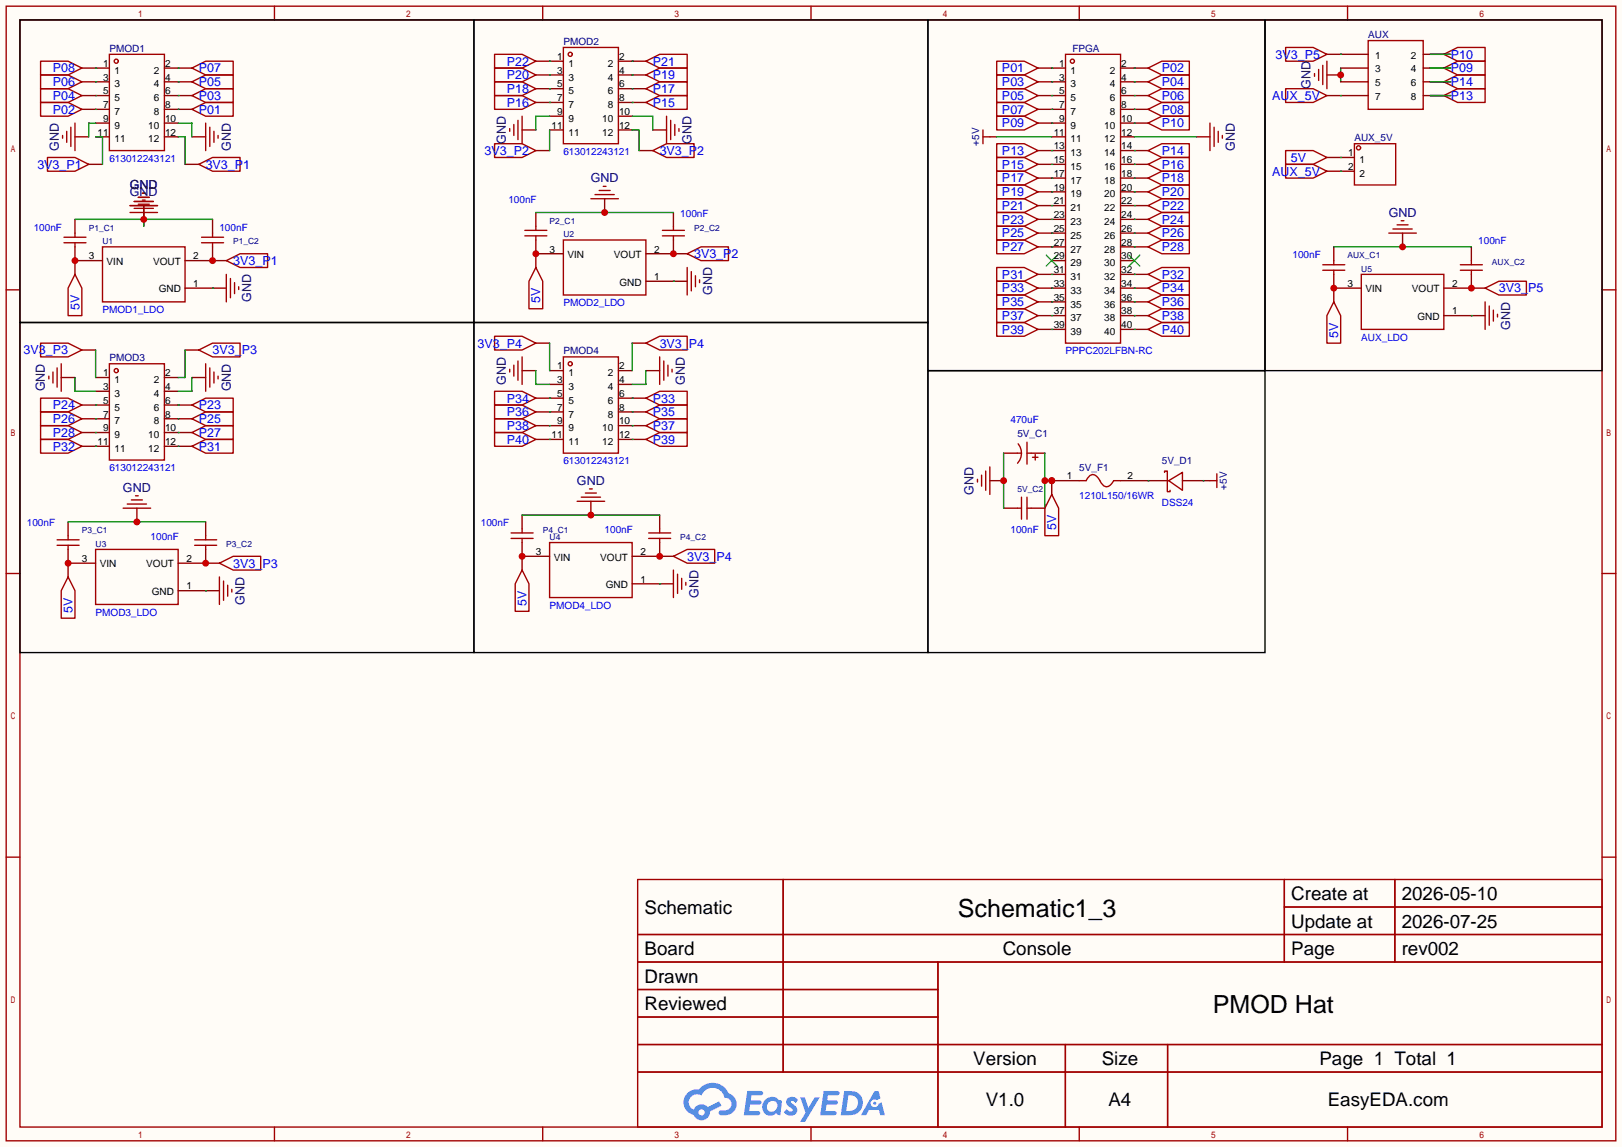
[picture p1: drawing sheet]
<svg xmlns="http://www.w3.org/2000/svg" width="299mm" height="212mm" viewBox="0 0 299 212" stroke-linecap="round" stroke-linejoin="round" font-family="sans-serif">
<path d="M0 0h299.5v211.8h-299.5z" fill="#fffcf7"/>
<g fill="none" stroke="#a10000" stroke-width=".25">
<path d="M1.1 1.1h297.2v209.6h-297.2zM3.7 3.7h292.1v204.5h-292.1zM50.7 1.1v2.6M100.2 1.1v2.6M149.7 1.1v2.6M199.3 1.1v2.6M248.8 1.1v2.6M1.1 53.5h2.6M295.8 53.5h2.5M1.1 105.9h2.6M295.8 105.9h2.5M1.1 158.3h2.6"/>
<path d="M295.8 158.3h2.5M117.7 162.4h178.1v45.8h-178.1zM117.7 172.6h178.1M117.7 177.7h178.1M144.6 162.4v35.6M173.2 177.7v30.5M237.1 162.4v15.3M237.1 167.5h58.7M257.5 162.4v15.3M117.7 182.8h55.5M117.7 192.9h178.1M117.7 187.8h55.5"/>
<path d="M117.7 198h178.1M196.7 192.9v15.3M215.6 192.9v15.3M50.7 208.2v2.5M100.2 208.2v2.5M149.7 208.2v2.5M199.3 208.2v2.5M248.8 208.2v2.5"/>
</g>
<g fill="#5487ff">
<path d="M145.5 202.8a1.3 1.3 0 0 1 1.8 .3l-.4 .6a.54 .54 0 0 0-.9-.2l.1 .2a1.58 1.58 0 0 1 1.1 1.6 1.43 1.43 0 0 1-2.5 .1l.5-.6a.64 .64 0 0 0 .5 .5 .64 .64 0 0 0 .7-.3l-.2-.2a1.6 1.6 0 0 1-1-1.6z"/>
<path d="M147.7 202.7h.9l.7 1.9 1.1-1.9h.9l-2.7 4.5h-.9l1-1.7z"/>
<path d="M138 201.5h1.6a1.31 1.31 0 0 1 1.2 .2 .4 .4 0 0 1-.3 .6h-1.8l-.1 .9h1.6a.4 .4 0 0 1 .4 .4 .4 .4 0 0 1-.4 .4h-1.7l-.2 1.2h.8a1.23 1.23 0 0 1 1.2 .2 .39 .39 0 0 1-.3 .6h-2.7z"/>
<path d="M152.1 201.5h1.6a1.32 1.32 0 0 1 1.3 .2 .39 .39 0 0 1-.4 .6h-1.7l-.2 .9h1.7a.4 .4 0 0 1 .3 .4 .4 .4 0 0 1-.4 .4h-1.7l-.2 1.2h.8a1.23 1.23 0 0 1 1.2 .2 .39 .39 0 0 1-.3 .6h-2.7z"/>
<path d="M161.5 201.5h.7l.4 1.3-.7 .4a.75 .75 0 0 0-1.1 .3 .75 .75 0 0 0 .5 1 .75 .75 0 0 0 .9-.6l.6-.3 .6 2.4h-.9l-.2-1h-1.9l-.5 1h-.9z"/>
<path d="M155.9 201.5l-.7 4.5h1.5a2.27 2.27 0 0 0 2.6-2.3 2.27 2.27 0 0 0-2.7-2.2zM156.6 202.3a1.5 1.5 0 0 1 1.8 1.5 1.5 1.5 0 0 1-1.9 1.4h-.3z"/>
<path d="M141.3 203.1a1.62 1.62 0 0 0-.4 2.1 1.62 1.62 0 0 0 2 .7l.4-.3 .3 .3 .5 .1 .3-2.5-.2-.3h-.4a1.58 1.58 0 0 0-2.5-.1zM141.9 203.6a.99 .99 0 0 1 1.6 .3 .99 .99 0 0 1-.9 1.4 .94 .94 0 0 1-1-.5 .94 .94 0 0 1 .3-1.2z"/>
<path d="M126.9 201.9a2.37 2.37 0 0 0 1.2 4 1.54 1.54 0 0 0 1.7 1 1.54 1.54 0 0 0 1.3-1.6l2.1-1.1-.5-.8-2 1.1a1.57 1.57 0 0 0-2.6 .4 1.5 1.5 0 0 1-.8-2.1 1.5 1.5 0 0 1 2.2-.5 2.23 2.23 0 0 1 2.3-1.4 2.23 2.23 0 0 1 2 1.8 1.16 1.16 0 0 1 1.2 1.1 1.16 1.16 0 0 1-1 1.3h-.7a.47 .47 0 0 0-.6 .3 .47 .47 0 0 0 .4 .6 2.23 2.23 0 0 0 2.3-.7 2.23 2.23 0 0 0 .4-2.3 2.16 2.16 0 0 0-1.3-1.1 3.2 3.2 0 0 0-5.4-.7l-1.2 .1zM129 205.4a.58 .58 0 0 1 1.1 0 .58 .58 0 0 1-1.1 0z"/>
<circle cx="161.5" cy="203.8" r=".28"/>
</g>
<g fill="none" stroke="#a10000" stroke-width=".25">
<path d="M20.2 10h10.2v17.8h-10.2zM104 8.8h10.2v17.7h-10.2zM184 11.3h5.1l2.5 1.3-2.5 1.2h-5.1zM184 13.8h5.1l2.5 1.3-2.5 1.3h-5.1zM184 16.4h5.1l2.5 1.3-2.5 1.2h-5.1zM184 18.9h5.1l2.5 1.3-2.5 1.3h-5.1zM196.7 10h10.2v53.4h-10.2zM212 12.6l2.5-1.3h5.1v2.5h-5.1zM212 15.1l2.5-1.3h5.1v2.6h-5.1zM212 17.7l2.5-1.3h5.1v2.5h-5.1zM181.5 24v2.5M181.5 25.3h1.3"/>
<path d="M184 21.5h5.1l2.5 1.2-2.5 1.3h-5.1zM184 26.5h5.1l2.5 1.3-2.5 1.3h-5.1zM184 29.1h5.1l2.5 1.3-2.5 1.2h-5.1zM184 31.6h5.1l2.5 1.3-2.5 1.3h-5.1zM184 34.2h5.1l2.5 1.2-2.5 1.3h-5.1zM184 36.7h5.1l2.5 1.3-2.5 1.2h-5.1zM184 39.2h5.1l2.5 1.3-2.5 1.3h-5.1zM212 20.2l2.5-1.3h5.1v2.6h-5.1zM212 22.7l2.5-1.2h5.1v2.5h-5.1zM212 27.8l2.5-1.3h5.1v2.6h-5.1zM212 30.4l2.5-1.3h5.1v2.5h-5.1zM212 32.9l2.5-1.3h5.1v2.6h-5.1z"/>
<path d="M212 35.4l2.5-1.2h5.1v2.5h-5.1zM212 38l2.5-1.3h5.1v2.5h-5.1zM223.4 22.7v5.1M224.2 23.5v3.6M224.9 24.3v2M225.7 25v.5M11.8 43.8h4.1M11.8 44.8h4.1M13.8 43.1v.7M13.8 44.8v.8M18.9 45.6h15.3v10.2h-15.3zM37.2 43.8h4.1"/>
<path d="M37.2 44.8h4.1M39.2 43.1v.7M39.2 44.8v.8M96.9 43.6h4.1M96.9 42.5h4.1M98.9 41.8v.7M98.9 43.6v.7M104 44.3h15.3v10.2h-15.3zM122.3 43.6h4.1M122.3 42.5h4.1M124.3 41.8v.7M124.3 43.6v.7"/>
<path d="M184 41.8h5.1l2.5 1.3-2.5 1.2h-5.1zM184 44.3h5.1l2.5 1.3-2.5 1.3h-5.1zM184 49.4h5.1l2.5 1.3-2.5 1.2h-5.1zM184 51.9h5.1l2.5 1.3-2.5 1.3h-5.1zM184 54.5h5.1l2.5 1.3-2.5 1.2h-5.1zM184 57h5.1l2.5 1.3-2.5 1.3h-5.1zM184 59.6h5.1l2.5 1.2-2.5 1.3h-5.1zM212 40.5l2.5-1.3h5.1v2.6h-5.1zM212 43.1l2.5-1.3h5.1v2.5h-5.1zM212 45.6l2.5-1.3h5.1v2.6h-5.1zM212 50.7l2.5-1.3h5.1v2.5h-5.1zM212 53.2l2.5-1.3h5.1v2.6h-5.1z"/>
<path d="M212 55.8l2.5-1.3h5.1v2.5h-5.1zM212 58.3l2.5-1.3h5.1v2.6h-5.1zM20.2 67.2h10.2v17.8h-10.2zM104 65.9h10.2v17.8h-10.2zM212 60.8l2.5-1.2h5.1v2.5h-5.1zM10.5 99.7h4.1M12.6 98.9v.8M35.9 99.7h4.1M38 98.9v.8M94.4 99.4h4M94.4 98.4h4M96.4 97.7v.7"/>
<path d="M96.4 99.4v.8M119.8 99.4h4M119.8 98.4h4M121.8 97.7v.7M121.8 99.4v.8M187.8 83.7h.8M187.8 93.9h.8M188 82a2.74 2.74 0 0 1-.1 3.6M188.6 91.8v4.1M189.6 81.7v4M189.6 91.8v4.1M189.6 83.7h.8"/>
<path d="M189.6 93.9h.8M190.6 84.5h1M191.1 83.9v1.1M199.3 88.8h1.2l.5-.8a1.26 1.26 0 0 1 2.1 .8l.4 .7a1.26 1.26 0 0 0 2.1-.7h1.3M215 87.2v-.2h.5v3.8h.5v-.2M215.8 88.8l2.5-1.6v3.4zM223.4 88.8h1.3M224.7 87.5v2.5M10.5 100.7h4.1M12.6 100.7v.8M17.7 101.5h15.2v10.1h-15.2zM35.9 100.7h4.1"/>
<path d="M38 100.7v.8M101.5 100.2h15.2v10.2h-15.2z"/>
<circle cx="21.5" cy="11.3" r=".38"/>
<circle cx="105.3" cy="10" r=".38"/>
<circle cx="198" cy="11.3" r=".38"/>
<circle cx="21.5" cy="68.5" r=".38"/>
<circle cx="105.3" cy="67.2" r=".38"/>
</g>
<g fill="none" stroke="#870000" stroke-width=".25">
<path d="M17.7 12.6h2.5M17.7 15.1h2.5M17.7 17.7h2.5M30.4 12.6h2.5M30.4 15.1h2.5M30.4 17.7h2.5M101.5 11.3h2.5M101.5 13.8h2.5M101.5 16.4h2.5M101.5 18.9h2.5M114.2 11.3h2.5M114.2 13.8h2.5"/>
<path d="M114.2 16.4h2.5M114.2 18.9h2.5M191.6 12.6h5.1M191.6 15.1h5.1M191.6 17.7h5.1M206.9 12.6h5.1M206.9 15.1h5.1M206.9 17.7h5.1M17.7 20.2h2.5M17.7 22.7h2.5M17.7 25.3h2.5M30.4 20.2h2.5"/>
<path d="M30.4 22.7h2.5M30.4 25.3h2.5M98.9 39.2v2.6M101.5 24h2.5M101.5 21.5h2.5M114.2 24h2.5M114.2 21.5h2.5M124.3 39.2v2.6M182.8 25.3h1.2M191.6 20.2h5.1M191.6 22.7h5.1M191.6 27.8h5.1"/>
<path d="M191.6 30.4h5.1M191.6 32.9h5.1M191.6 35.4h5.1M191.6 38h5.1M194.2 25.3h2.5M206.9 20.2h5.1M206.9 22.7h5.1M206.9 25.3h2.5M206.9 27.8h5.1M206.9 30.4h5.1M206.9 32.9h5.1M206.9 35.4h5.1"/>
<path d="M206.9 38h5.1M220.9 25.3h2.5M13.8 45.6v2.5h5.1M13.8 40.5v2.6M34.2 53.2h5M39.2 45.6v2.5h-5M39.2 40.5v2.6M98.9 44.3v2.6h5.1M119.3 51.9h5M124.3 44.3v2.6h-5M191.6 58.3h5.1M191.6 55.8h5.1"/>
<path d="M191.6 53.2h5.1M191.6 50.7h5.1M191.6 45.6h5.1M191.6 43.1h5.1M191.6 40.5h5.1M194.2 48.1h2.5M206.9 58.3h5.1M206.9 55.8h5.1M206.9 53.2h5.1M206.9 50.7h5.1M206.9 48.1h2.5M206.9 45.6h5.1"/>
<path d="M206.9 43.1h5.1M206.9 40.5h5.1M17.7 69.7h2.5M17.7 72.3h2.5M17.7 79.9h2.5M17.7 74.8h2.5M17.7 77.3h2.5M30.4 69.7h2.5M30.4 72.3h2.5M30.4 79.9h2.5M30.4 74.8h2.5M30.4 77.3h2.5"/>
<path d="M101.5 68.5h2.5M101.5 71h2.5M101.5 78.6h2.5M101.5 73.5h2.5M101.5 76.1h2.5M114.2 68.5h2.5M114.2 71h2.5M114.2 78.6h2.5M114.2 73.5h2.5M114.2 76.1h2.5M191.6 60.8h5.1M206.9 60.8h5.1"/>
<path d="M12.6 96.4v2.5M17.7 82.4h2.5M30.4 82.4h2.5M38 96.4v2.5M96.4 95.1v2.6M101.5 81.2h2.5M114.2 81.2h2.5M121.8 95.1v2.6M185.3 83.7h2.5M185.3 93.9h2.5M190.4 83.7h2.5M190.4 93.9h2.5"/>
<path d="M194.2 88.8h5.1M206.9 88.8h8.9M218.3 88.8h5.1M12.6 101.5v2.5h5.1M32.9 109.1h5.1M38 101.5v2.5h-5.1M96.4 100.2v2.5h5.1M116.7 107.8h5.1M121.8 100.2v2.5h-5.1"/>
</g>
<path d="M193.2 47.1l2 2M195.2 47.1l-2 2M208.4 47.1l2 2M210.4 47.1l-2 2" fill="none" stroke="#3c3" stroke-width=".25"/>
<g fill="none" stroke="#008700" stroke-width=".25">
<path d="M194.2 12.6h.1M194.2 15.1h.1M194.2 17.7h.1M209.4 12.6h.1M209.4 15.1h.1M209.4 17.7h.1M184 25.3h10.2M194.2 20.2h.1M194.2 22.7h.1M194.2 27.8h.1M194.2 30.4h.1M194.2 32.9h.1"/>
<path d="M194.2 35.4h.1M194.2 38h.1M209.4 20.2h.1M209.4 22.7h.1M209.4 27.8h.1M209.4 30.4h.1M209.4 32.9h.1M209.4 35.4h.1M209.4 38h.1M209.4 25.3h11.5M194.2 40.5h.1M194.2 43.1h.1"/>
<path d="M194.2 45.6h.1M194.2 50.7h.1M194.2 53.2h.1M194.2 55.8h.1M194.2 58.3h.1M209.4 40.5h.1M209.4 43.1h.1M209.4 45.6h.1M209.4 50.7h.1M209.4 53.2h.1M209.4 55.8h.1M209.4 58.3h.1"/>
<path d="M194.2 60.8h.1M209.4 60.8h.1M192.9 83.7v10.2M192.9 88.8h1.3M212 88.8h.1M222.1 88.8h.1"/>
</g>
<g fill="#c00">
<circle cx="192.9" cy="88.8" r=".63"/>
<circle cx="194.2" cy="88.8" r=".63"/>
</g>
<path d="M185.3 83.7v10.2" fill="none" stroke="#008700" stroke-width=".25"/>
<path d="M182.8 88.8h2.5" fill="none" stroke="#870000" stroke-width=".25"/>
<circle cx="185.3" cy="88.8" r=".63" fill="#c00"/>
<path d="M180.5 88.5v.5M181.2 87.8v2M182 87v3.6M182.8 86.2v5.1" fill="none" stroke="#a10000" stroke-width=".25"/>
<path d="M194.2 88.8v2.5" fill="none" stroke="#870000" stroke-width=".25"/>
<circle cx="194.2" cy="88.8" r=".63" fill="#c00"/>
<path d="M13.8 50.7l1.3 2.5v5.1h-2.5v-5.1zM194.2 91.3l1.3 2.6v5h-2.6v-5z" fill="none" stroke="#a10000" stroke-width=".25"/>
<path d="M13.8 48.1v2.6" fill="none" stroke="#870000" stroke-width=".25"/>
<path d="M13.8 48.1h.1" fill="none" stroke="#008700" stroke-width=".25"/>
<circle cx="13.8" cy="48.1" r=".63" fill="#c00"/>
<path d="M13.8 40.5h25.4M26.5 40.5v1.3M39.2 48.1h.1M39.2 53.2h.1" fill="none" stroke="#008700" stroke-width=".25"/>
<path d="M26.5 38v3.8M39.2 53.2h2.6" fill="none" stroke="#870000" stroke-width=".25"/>
<path d="M24 38h5.1M24 39.2h5.1M24.8 37.2h3.5M24.8 38.5h3.5M25.5 36.4h2.1M25.5 37.7h2.1M26.3 35.7h.5M26.3 37h.5M41.8 50.7v5.1M42.5 51.4v3.6M43.3 52.2v2M44.1 53v.5" fill="none" stroke="#a10000" stroke-width=".25"/>
<circle cx="26.5" cy="40.5" r=".63" fill="#c00"/>
<path d="M39.2 48.1h2.6" fill="none" stroke="#870000" stroke-width=".25"/>
<circle cx="39.2" cy="48.1" r=".63" fill="#c00"/>
<path d="M41.8 48.1l2.5-1.2h5.1v2.5h-5.1z" fill="none" stroke="#a10000" stroke-width=".25"/>
<path d="M3.7 3.7h83.8v55.9h-83.8z" fill="none" stroke="#000" stroke-width=".25"/>
<path d="M98.9 39.2h25.4M98.9 46.9h.1M124.3 46.9h.1" fill="none" stroke="#008700" stroke-width=".25"/>
<path d="M111.6 36.7v2.5" fill="none" stroke="#870000" stroke-width=".25"/>
<circle cx="111.6" cy="39.2" r=".63" fill="#c00"/>
<path d="M109.1 36.7h5.1M109.9 35.9h3.5M110.6 35.2h2M111.4 34.4h.5M126.9 49.4v5.1M127.6 50.2v3.5M128.4 50.9v2.1M129.2 51.7v.5" fill="none" stroke="#a10000" stroke-width=".25"/>
<path d="M124.3 51.9h2.6M124.3 46.9h2.6" fill="none" stroke="#870000" stroke-width=".25"/>
<path d="M124.3 51.9h.1" fill="none" stroke="#008700" stroke-width=".25"/>
<circle cx="124.3" cy="46.9" r=".63" fill="#c00"/>
<path d="M126.9 46.9l2.5-1.3h5.1v2.5h-5.1z" fill="none" stroke="#a10000" stroke-width=".25"/>
<path d="M87.5 3.7h83.8v55.9h-83.8z" fill="none" stroke="#000" stroke-width=".25"/>
<path d="M98.9 46.9v2.5" fill="none" stroke="#870000" stroke-width=".25"/>
<circle cx="98.9" cy="46.9" r=".63" fill="#c00"/>
<path d="M98.9 49.4l1.3 2.5v5.1h-2.5v-5.1z" fill="none" stroke="#a10000" stroke-width=".25"/>
<path d="M12.6 104h.1M38 104h.1" fill="none" stroke="#008700" stroke-width=".25"/>
<path d="M12.6 104v2.6" fill="none" stroke="#870000" stroke-width=".25"/>
<circle cx="12.6" cy="104" r=".63" fill="#c00"/>
<path d="M12.6 106.6l1.2 2.5v5.1h-2.5v-5.1z" fill="none" stroke="#a10000" stroke-width=".25"/>
<path d="M38 104h2.5" fill="none" stroke="#870000" stroke-width=".25"/>
<circle cx="38" cy="104" r=".63" fill="#c00"/>
<path d="M40.5 104l2.6-1.3h5v2.6h-5z" fill="none" stroke="#a10000" stroke-width=".25"/>
<path d="M12.6 96.4h25.4" fill="none" stroke="#008700" stroke-width=".25"/>
<path d="M25.3 93.9v2.5" fill="none" stroke="#870000" stroke-width=".25"/>
<circle cx="25.3" cy="96.4" r=".63" fill="#c00"/>
<path d="M22.7 93.9h5.1M23.5 93.1h3.6M24.3 92.3h2M25 91.6h.5M40.5 106.6v5M41.3 107.3v3.6M42 108.1v2M42.8 108.8v.5" fill="none" stroke="#a10000" stroke-width=".25"/>
<path d="M109.1 92.6v2.5M38 109.1h2.5" fill="none" stroke="#870000" stroke-width=".25"/>
<path d="M96.4 95.1h25.4M38 109.1h.1M96.4 102.7h.1M121.8 102.7h.1" fill="none" stroke="#008700" stroke-width=".25"/>
<path d="M3.7 59.6h83.8v60.9h-83.8z" fill="none" stroke="#000" stroke-width=".25"/>
<circle cx="109.1" cy="95.1" r=".63" fill="#c00"/>
<path d="M106.6 92.6h5M107.3 91.8h3.6M108.1 91.1h2M108.8 90.3h.5" fill="none" stroke="#a10000" stroke-width=".25"/>
<path d="M121.8 102.7h2.5" fill="none" stroke="#870000" stroke-width=".25"/>
<circle cx="121.8" cy="102.7" r=".63" fill="#c00"/>
<path d="M124.3 102.7l2.6-1.2h5.1v2.5h-5.1zM124.3 105.3v5.1M125.1 106v3.6M125.9 106.8v2M126.6 107.6v.5" fill="none" stroke="#a10000" stroke-width=".25"/>
<path d="M96.4 102.7v2.6M121.8 107.8h2.5" fill="none" stroke="#870000" stroke-width=".25"/>
<path d="M121.8 107.8h.1" fill="none" stroke="#008700" stroke-width=".25"/>
<circle cx="96.4" cy="102.7" r=".63" fill="#c00"/>
<path d="M244.2 49.9h4.1M244.2 48.9h4.1M246.3 48.1v.8M246.3 49.9v.8M251.3 50.7h15.3v10.1h-15.3zM269.6 49.9h4.1M269.6 48.9h4.1M271.7 48.1v.8M271.7 49.9v.8M96.4 105.3l1.3 2.5v5.1h-2.6v-5.1z" fill="none" stroke="#a10000" stroke-width=".25"/>
<path d="M171.3 3.7h62.3v64.8h-62.3zM87.5 59.6h83.8v60.9h-83.8zM171.3 68.5h62.3v52h-62.3z" fill="none" stroke="#000" stroke-width=".25"/>
<path d="M246.3 50.7v2.5h5M246.3 45.6v2.5M259 43.1v2.5M266.6 58.3h5.1M271.7 50.7v2.5h-5.1M271.7 45.6v2.5" fill="none" stroke="#870000" stroke-width=".25"/>
<path d="M246.3 53.2h.1M246.3 45.6h25.4M271.7 53.2h.1" fill="none" stroke="#008700" stroke-width=".25"/>
<circle cx="259" cy="45.6" r=".63" fill="#c00"/>
<path d="M256.4 43.1h5.1M257.2 42.3h3.5M257.9 41.5h2.1M258.7 40.8h.5" fill="none" stroke="#a10000" stroke-width=".25"/>
<path d="M271.7 53.2h2.5" fill="none" stroke="#870000" stroke-width=".25"/>
<circle cx="271.7" cy="53.2" r=".63" fill="#c00"/>
<path d="M274.2 53.2l2.5-1.3h5.1v2.6h-5.1zM274.2 55.8v5M275 56.5v3.6M275.7 57.3v2M276.5 58v.5" fill="none" stroke="#a10000" stroke-width=".25"/>
<path d="M246.3 53.2v2.6M271.7 58.3h2.5" fill="none" stroke="#870000" stroke-width=".25"/>
<path d="M271.7 58.3h.1" fill="none" stroke="#008700" stroke-width=".25"/>
<circle cx="246.3" cy="53.2" r=".63" fill="#c00"/>
<path d="M237.4 8.8h5l2.6 1.2-2.6 1.3h-5zM242.7 13.6v.5M243.5 12.8v2.1M244.2 12.1v3.5M245 11.3v5.1M266.6 10l2.5-1.2h5.1v2.5h-5.1zM266.6 12.6l2.5-1.3h5.1v2.5h-5.1zM266.6 15.1l2.5-1.3h5.1v2.6h-5.1zM266.6 17.7l2.5-1.3h5.1v2.5h-5.1zM246.3 55.8l1.2 2.5v5.1h-2.5v-5.1z" fill="none" stroke="#a10000" stroke-width=".25"/>
<path d="M245 10h2.5M245 13.8h2.5M264 10h2.6M264 12.6h2.6M264 15.1h2.6M264 17.7h2.6" fill="none" stroke="#870000" stroke-width=".25"/>
<path d="M233.6 3.7h62.2v64.8h-62.2z" fill="none" stroke="#000" stroke-width=".25"/>
<path d="M247.5 12.6v2.5" fill="none" stroke="#008700" stroke-width=".25"/>
<circle cx="247.5" cy="13.8" r=".63" fill="#c00"/>
<g fill="none" stroke="#a10000" stroke-width=".25">
<path d="M7.5 11.3h5.1l2.5 1.3-2.5 1.2h-5.1zM7.5 13.8h5.1l2.5 1.3-2.5 1.3h-5.1zM7.5 18.9h5.1l2.5 1.3-2.5 1.3h-5.1zM7.5 16.4h5.1l2.5 1.3-2.5 1.2h-5.1zM35.4 12.6l2.6-1.3h5.1v2.5h-5.1zM35.4 15.1l2.6-1.3h5.1v2.6h-5.1zM35.4 17.7l2.6-1.3h5.1v2.5h-5.1zM91.3 10h5.1l2.5 1.3-2.5 1.3h-5.1zM91.3 12.6h5.1l2.5 1.2-2.5 1.3h-5.1zM91.3 15.1h5.1l2.5 1.3-2.5 1.3h-5.1zM91.3 17.7h5.1l2.5 1.2-2.5 1.3h-5.1zM119.3 11.3l2.5-1.3h5.1v2.6h-5.1z"/>
<path d="M119.3 13.8l2.5-1.2h5.1v2.5h-5.1zM119.3 16.4l2.5-1.3h5.1v2.6h-5.1zM119.3 18.9l2.5-1.2h5.1v2.5h-5.1zM237.4 16.4h5l2.6 1.3-2.6 1.2h-5zM252.6 7.5h10.2v12.7h-10.2zM8.8 29.1h5l2.6 1.3-2.6 1.2h-5zM11.6 25v.5M12.3 24.3v2M13.1 23.5v3.6M13.8 22.7v5.1M35.4 20.2l2.6-1.3h5.1v2.6h-5.1zM36.7 30.4l2.5-1.3h5.1v2.5h-5.1z"/>
<path d="M38 22.7v5.1M38.7 23.5v3.6M39.5 24.3v2M40.3 25v.5M91.3 26.5h5.1l2.5 1.3-2.5 1.3h-5.1zM94.1 23.7v.6M94.9 23v2M95.6 22.2v3.6M96.4 21.5v5M120.5 27.8l2.6-1.3h5v2.6h-5zM123.1 21.5v5M123.8 22.2v3.6"/>
<path d="M124.6 23v2M125.3 23.7v.6M237.4 27.8h5l2.6 1.3-2.6 1.3h-5zM237.4 30.4h5l2.6 1.2-2.6 1.3h-5zM250.1 26.5h7.6v7.7h-7.6zM7.5 73.5h5.1l2.5 1.3-2.5 1.3h-5.1zM7.5 76.1h5.1l2.5 1.2-2.5 1.3h-5.1zM7.5 78.6h5.1l2.5 1.3-2.5 1.3h-5.1zM7.5 63.4h5.1l2.5 1.2-2.5 1.3h-5.1zM9 69.5v.5M9.8 68.7v2M10.5 67.9v3.6"/>
<path d="M11.3 67.2v5.1M35.4 79.9l2.6-1.3h5.1v2.6h-5.1zM35.4 77.3l2.6-1.2h5.1v2.5h-5.1zM35.4 74.8l2.6-1.3h5.1v2.6h-5.1zM36.7 64.6l2.5-1.2h5.1v2.5h-5.1zM38 67.2v5.1M38.7 67.9v3.6M39.5 68.7v2M40.3 69.5v.5M91.3 72.3h5.1l2.5 1.2-2.5 1.3h-5.1zM91.3 74.8h5.1l2.5 1.3-2.5 1.2h-5.1zM91.3 77.3h5.1l2.5 1.3-2.5 1.3h-5.1z"/>
<path d="M91.3 79.9h5.1l2.5 1.3-2.5 1.2h-5.1zM91.3 62.1h5.1l2.5 1.3-2.5 1.2h-5.1zM94.1 68.2v.5M94.9 67.4v2.1M95.6 66.7v3.5M96.4 65.9v5.1M119.3 73.5l2.5-1.2h5.1v2.5h-5.1zM119.3 76.1l2.5-1.3h5.1v2.5h-5.1zM119.3 78.6l2.5-1.3h5.1v2.6h-5.1zM119.3 63.4l2.5-1.3h5.1v2.5h-5.1zM121.8 65.9v5.1M122.6 66.7v3.5"/>
<path d="M123.3 67.4v2.1M124.1 68.2v.5M7.5 81.2h5.1l2.5 1.2-2.5 1.3h-5.1zM35.4 82.4l2.6-1.2h5.1v2.5h-5.1zM119.3 81.2l2.5-1.3h5.1v2.5h-5.1z"/>
<circle cx="250.8" cy="27.3" r=".38"/>
</g>
<g fill="none" stroke="#870000" stroke-width=".25">
<path d="M15.1 12.6h2.6M15.1 15.1h2.6M15.1 17.7h2.6M32.9 12.6h2.5M32.9 15.1h2.5M32.9 17.7h2.5M98.9 11.3h2.6M98.9 13.8h2.6M98.9 16.4h2.6M98.9 18.9h2.6M116.7 11.3h2.6M116.7 13.8h2.6"/>
<path d="M116.7 16.4h2.6M116.7 18.9h2.6M245 17.7h7.6M247.5 10h5.1M247.5 12.6h5.1M247.5 15.1h5.1M262.8 10h5M262.8 12.6h5M262.8 15.1h5M262.8 17.7h5M13.8 25.3h2.6M15.1 20.2h2.6"/>
<path d="M16.4 30.4h2.5M32.9 20.2h2.5M34.2 30.4h2.5M35.4 25.3h2.6M96.4 24h2.5M98.9 27.8h2.6M118 27.8h2.5M120.5 24h2.6M245 29.1h5.1M245 31.6h5.1M11.3 69.7h2.5M15.1 79.9h2.6"/>
<path d="M15.1 77.3h2.6M15.1 74.8h2.6M15.1 64.6h2.6M32.9 79.9h2.5M32.9 77.3h2.5M32.9 74.8h2.5M34.2 64.6h2.5M35.4 69.7h2.6M96.4 68.5h2.5M98.9 73.5h2.6M98.9 76.1h2.6M98.9 78.6h2.6"/>
<path d="M98.9 63.4h2.6M116.7 73.5h2.6M116.7 76.1h2.6M116.7 78.6h2.6M116.7 63.4h2.6M119.3 68.5h2.5M15.1 82.4h2.6M32.9 82.4h2.5M98.9 81.2h2.6M116.7 81.2h2.6"/>
</g>
<g fill="none" stroke="#008700" stroke-width=".25">
<path d="M17.7 12.6h.1M17.7 15.1h.1M17.7 17.7h.1M32.9 17.7h.1M32.9 15.1h.1M32.9 12.6h.1M101.5 11.3h.1M101.5 13.8h.1M101.5 16.4h.1M101.5 18.9h.1M116.7 18.9h.1M116.7 16.4h.1"/>
<path d="M116.7 13.8h.1M116.7 11.3h.1M247.5 10h.1M247.5 17.7h.1M264 10h3.8M264 12.6h3.8M264 15.1h3.8M264 17.7h3.8M17.7 20.2h.1M17.7 25.3h1.2v5.1M17.7 22.7h-1.3v2.6M32.9 20.2h.1"/>
<path d="M32.9 25.3h1.3v5.1M32.9 22.7h2.5v2.6M101.5 24v3.8M101.5 21.5h-2.6v2.5M116.7 24h1.3v3.8M116.7 21.5h3.8v2.5M247.5 29.1h.1M247.5 31.6h.1M13.8 69.7v2.6h3.9M17.7 74.8h.1M17.7 77.3h.1M17.7 79.9h.1"/>
<path d="M17.7 64.6v5.1M32.9 79.9h.1M32.9 77.3h.1M32.9 74.8h.1M34.2 64.6v5.1h-1.3M35.4 69.7v2.6h-2.5M98.9 68.5v2.5h2.6M101.5 73.5h.1M101.5 76.1h.1M101.5 78.6h.1M101.5 63.4v5.1M116.7 78.6h.1"/>
<path d="M116.7 76.1h.1M116.7 73.5h.1M116.7 63.4v5.1M119.3 68.5v2.5h-2.6M17.7 82.4h.1M32.9 82.4h.1M101.5 81.2h.1M116.7 81.2h.1"/>
</g>
<g font-size="4.6">
<text x="176.9" y="169.4">Schematic1_3</text>
<text x="223.9" y="187.1">PMOD Hat</text>
</g>
<g font-size="3.5">
<text x="238.4" y="166.2">Create at</text>
<text x="258.8" y="166.2">2026-05-10</text>
<text x="119" y="168.8">Schematic</text>
<text x="238.4" y="171.3">Update at</text>
<text x="258.8" y="171.3">2026-07-25</text>
<text x="119" y="176.4">Board</text>
<text x="185.1" y="176.4">Console</text>
<text x="238.4" y="176.4">Page</text>
<text x="258.8" y="176.4">rev002</text>
<text x="119" y="181.5">Drawn</text>
<text x="119" y="186.6">Reviewed</text>
<text x="179.7" y="196.7">Version</text>
<text x="203.4" y="196.7">Size</text>
<text x="243.6" y="196.7">Page 1 Total 1</text>
<text x="182" y="204.3">V1.0</text>
<text x="204.7" y="204.3">A4</text>
<text x="245.1" y="204.3">EasyEDA.com</text>
</g>
<g font-size="2.3" fill="#00f">
<text x="235.5" y="10.8">3V3_P5</text>
<text x="267.8" y="10.8">P10</text>
<text x="9.7" y="13.4">P08</text>
<text x="9.7" y="15.9">P06</text>
<text x="36.7" y="13.4">P07</text>
<text x="36.7" y="15.9">P05</text>
<text x="93.6" y="12.1">P22</text>
<text x="93.6" y="14.7">P20</text>
<text x="93.6" y="17.2">P18</text>
<text x="120.5" y="12.1">P21</text>
<text x="120.5" y="14.7">P19</text>
<text x="120.5" y="17.2">P17</text>
<text x="185" y="13.4">P01</text>
<text x="185" y="15.9">P03</text>
<text x="214.5" y="13.4">P02</text>
<text x="214.5" y="15.9">P04</text>
<text x="267.8" y="13.4">P09</text>
<text x="267.8" y="15.9">P14</text>
<text x="9.7" y="21">P02</text>
<text x="9.7" y="18.5">P04</text>
<text x="36.7" y="18.5">P03</text>
<text x="36.7" y="21">P01</text>
<text x="93.6" y="19.7">P16</text>
<text x="120.5" y="19.7">P15</text>
<text x="185" y="18.5">P05</text>
<text x="185" y="21">P07</text>
<text x="185" y="23.5">P09</text>
<text x="214.5" y="18.5">P06</text>
<text x="214.5" y="21">P08</text>
<text x="214.5" y="23.5">P10</text>
<text x="234.9" y="18.5">AUX_5V</text>
<text x="267.8" y="18.5">P13</text>
<text x="89.4" y="28.6">3V3_P2</text>
<text x="121.8" y="28.6">3V3_P2</text>
<text x="185" y="28.6">P13</text>
<text x="214.5" y="28.6">P14</text>
<text x="238.3" y="29.9">5V</text>
<text x="6.9" y="31.2">3V3_P1</text>
<text x="38" y="31.2">3V3_P1</text>
<text x="185" y="31.2">P15</text>
<text x="185" y="33.7">P17</text>
<text x="214.5" y="31.2">P16</text>
<text x="214.5" y="33.7">P18</text>
<text x="234.9" y="32.4">AUX_5V</text>
<text x="185" y="36.2">P19</text>
<text x="185" y="38.8">P21</text>
<text x="185" y="41.3">P23</text>
<text x="214.5" y="36.2">P20</text>
<text x="214.5" y="38.8">P22</text>
<text x="214.5" y="41.3">P24</text>
<text x="128.1" y="47.7">3V3_P2</text>
<text x="185" y="43.9">P25</text>
<text x="185" y="46.4">P27</text>
<text x="214.5" y="43.9">P26</text>
<text x="214.5" y="46.4">P28</text>
<text x="43.1" y="48.9">3V3_P1</text>
<text x="185" y="51.5">P31</text>
<text x="214.5" y="51.5">P32</text>
<text x="14.7" y="57.3" transform="rotate(-90 14.7 57.3)">5V</text>
<text x="99.7" y="56" transform="rotate(-90 99.7 56)">5V</text>
<text x="185" y="54">P33</text>
<text x="185" y="56.6">P35</text>
<text x="185" y="59.1">P37</text>
<text x="214.5" y="54">P34</text>
<text x="214.5" y="56.6">P36</text>
<text x="214.5" y="59.1">P38</text>
<text x="276.7" y="54">3V3_P5</text>
<text x="4.4" y="65.5">3V3_P3</text>
<text x="39.2" y="65.5">3V3_P3</text>
<text x="88.2" y="64.2">3V3_P4</text>
<text x="121.8" y="64.2">3V3_P4</text>
<text x="185" y="61.6">P39</text>
<text x="214.5" y="61.6">P40</text>
<text x="247.1" y="62.4" transform="rotate(-90 247.1 62.4)">5V</text>
<text x="9.7" y="75.6">P24</text>
<text x="36.7" y="75.6">P23</text>
<text x="93.6" y="74.3">P34</text>
<text x="93.6" y="76.9">P36</text>
<text x="120.5" y="74.3">P33</text>
<text x="120.5" y="76.9">P35</text>
<text x="9.7" y="78.2">P26</text>
<text x="9.7" y="80.7">P28</text>
<text x="9.7" y="83.2">P32</text>
<text x="36.7" y="83.2">P31</text>
<text x="36.7" y="80.7">P27</text>
<text x="36.7" y="78.2">P25</text>
<text x="93.6" y="79.4">P38</text>
<text x="93.6" y="82">P40</text>
<text x="120.5" y="79.4">P37</text>
<text x="120.5" y="82">P39</text>
<text x="195" y="97.9" transform="rotate(-90 195 97.9)">5V</text>
<text x="43.1" y="104.8">3V3_P3</text>
<text x="126.9" y="103.6">3V3_P4</text>
<text x="13.4" y="113.2" transform="rotate(-90 13.4 113.2)">5V</text>
<text x="97.2" y="111.9" transform="rotate(-90 97.2 111.9)">5V</text>
</g>
<g font-size="2.3" fill="#000080">
<text x="242" y="16.4" transform="rotate(-90 242 16.4)">GND</text>
<text x="10.8" y="27.8" transform="rotate(-90 10.8 27.8)">GND</text>
<text x="42.6" y="27.8" transform="rotate(-90 42.6 27.8)">GND</text>
<text x="93.4" y="26.6" transform="rotate(-90 93.4 26.6)">GND</text>
<text x="127.7" y="26.6" transform="rotate(-90 127.7 26.6)">GND</text>
<text x="228" y="27.8" transform="rotate(-90 228 27.8)">GND</text>
<text x="24" y="35">GND</text>
<text x="109.1" y="33.7">GND</text>
<text x="24" y="36.2">GND</text>
<text x="256.4" y="40.1">GND</text>
<text x="46.4" y="55.8" transform="rotate(-90 46.4 55.8)">GND</text>
<text x="131.5" y="54.5" transform="rotate(-90 131.5 54.5)">GND</text>
<text x="278.8" y="60.9" transform="rotate(-90 278.8 60.9)">GND</text>
<text x="93.4" y="71" transform="rotate(-90 93.4 71)">GND</text>
<text x="126.4" y="71" transform="rotate(-90 126.4 71)">GND</text>
<text x="8.3" y="72.3" transform="rotate(-90 8.3 72.3)">GND</text>
<text x="42.6" y="72.3" transform="rotate(-90 42.6 72.3)">GND</text>
<text x="106.5" y="89.6">GND</text>
<text x="22.7" y="90.9">GND</text>
<text x="179.8" y="91.3" transform="rotate(-90 179.8 91.3)">GND</text>
<text x="45.1" y="111.7" transform="rotate(-90 45.1 111.7)">GND</text>
<text x="129" y="110.4" transform="rotate(-90 129 110.4)">GND</text>
</g>
<g font-size="1.8" fill="#000080">
<text x="20.2" y="9.6">PMOD1</text>
<text x="104" y="8.3">PMOD2</text>
<text x="198" y="9.6">FPGA</text>
<text x="252.6" y="7">AUX</text>
<text x="180.8" y="26.9" transform="rotate(-90 180.8 26.9)">+5V</text>
<text x="250.1" y="26.1">AUX_5V</text>
<text x="104" y="65.5">PMOD4</text>
<text x="20.2" y="66.7">PMOD3</text>
<text x="187.8" y="80.7">5V_C1</text>
<text x="199.3" y="87">5V_F1</text>
<text x="214.5" y="85.8">5V_D1</text>
<text x="226.5" y="90.4" transform="rotate(-90 226.5 90.4)">+5V</text>
</g>
<g font-size="1.8">
<text x="102.9" y="11.1">1</text>
<text x="114.3" y="11.1">2</text>
<text x="253.9" y="10.8">1</text>
<text x="260.5" y="10.8">2</text>
<text x="19" y="12.3">1</text>
<text x="19" y="14.9">3</text>
<text x="19" y="17.4">5</text>
<text x="21.1" y="13.6">1</text>
<text x="21.1" y="16.2">3</text>
<text x="28.4" y="16.2">4</text>
<text x="28.4" y="13.6">2</text>
<text x="30.5" y="17.4">6</text>
<text x="30.5" y="14.9">4</text>
<text x="30.5" y="12.3">2</text>
<text x="102.9" y="13.6">3</text>
<text x="102.9" y="16.2">5</text>
<text x="105" y="12.3">1</text>
<text x="105" y="14.9">3</text>
<text x="105" y="17.4">5</text>
<text x="112.2" y="17.4">6</text>
<text x="112.2" y="14.9">4</text>
<text x="112.2" y="12.3">2</text>
<text x="114.3" y="16.2">6</text>
<text x="114.3" y="13.6">4</text>
<text x="195.6" y="12.3">1</text>
<text x="195.6" y="14.9">3</text>
<text x="195.6" y="17.4">5</text>
<text x="197.7" y="13.6">1</text>
<text x="197.7" y="16.2">3</text>
<text x="204.9" y="16.2">4</text>
<text x="204.9" y="13.6">2</text>
<text x="207" y="17.4">6</text>
<text x="207" y="14.9">4</text>
<text x="207" y="12.3">2</text>
<text x="253.9" y="13.4">3</text>
<text x="253.9" y="15.9">5</text>
<text x="260.5" y="13.4">4</text>
<text x="260.5" y="15.9">6</text>
<text x="19" y="20">7</text>
<text x="19" y="22.5">9</text>
<text x="21.1" y="18.7">5</text>
<text x="21.1" y="21.2">7</text>
<text x="21.1" y="23.8">9</text>
<text x="27.4" y="23.8">10</text>
<text x="28.4" y="21.2">8</text>
<text x="28.4" y="18.7">6</text>
<text x="30.5" y="22.5">10</text>
<text x="30.5" y="20">8</text>
<text x="101.8" y="23.8">11</text>
<text x="102.9" y="18.7">7</text>
<text x="102.9" y="21.2">9</text>
<text x="105" y="20">7</text>
<text x="105" y="22.5">9</text>
<text x="111.2" y="22.5">10</text>
<text x="112.2" y="20">8</text>
<text x="114.3" y="23.8">12</text>
<text x="114.3" y="21.2">10</text>
<text x="114.3" y="18.7">8</text>
<text x="195.6" y="20">7</text>
<text x="195.6" y="22.5">9</text>
<text x="197.7" y="18.7">5</text>
<text x="197.7" y="21.2">7</text>
<text x="197.7" y="23.8">9</text>
<text x="203.9" y="23.8">10</text>
<text x="204.9" y="21.2">8</text>
<text x="204.9" y="18.7">6</text>
<text x="207" y="22.5">10</text>
<text x="207" y="20">8</text>
<text x="253.9" y="18.4">7</text>
<text x="260.5" y="18.4">8</text>
<text x="18" y="25">11</text>
<text x="21.1" y="26.3">11</text>
<text x="27.4" y="26.3">12</text>
<text x="30.5" y="25">12</text>
<text x="105" y="25">11</text>
<text x="111.2" y="25">12</text>
<text x="194.5" y="25">11</text>
<text x="194.5" y="27.6">13</text>
<text x="197.7" y="26.3">11</text>
<text x="197.7" y="28.9">13</text>
<text x="203.9" y="28.9">14</text>
<text x="203.9" y="26.3">12</text>
<text x="207" y="27.6">14</text>
<text x="207" y="25">12</text>
<text x="248.9" y="28.9">1</text>
<text x="194.5" y="30.1">15</text>
<text x="194.5" y="32.7">17</text>
<text x="194.5" y="35.2">19</text>
<text x="197.7" y="31.4">15</text>
<text x="197.7" y="33.9">17</text>
<text x="203.9" y="33.9">18</text>
<text x="203.9" y="31.4">16</text>
<text x="207" y="35.2">20</text>
<text x="207" y="32.7">18</text>
<text x="207" y="30.1">16</text>
<text x="248.9" y="31.4">2</text>
<text x="251" y="30.1">1</text>
<text x="251" y="32.7">2</text>
<text x="194.5" y="37.7">21</text>
<text x="194.5" y="40.3">23</text>
<text x="197.7" y="36.5">19</text>
<text x="197.7" y="39">21</text>
<text x="197.7" y="41.6">23</text>
<text x="203.9" y="41.6">24</text>
<text x="203.9" y="39">22</text>
<text x="203.9" y="36.5">20</text>
<text x="207" y="40.3">24</text>
<text x="207" y="37.7">22</text>
<text x="16.4" y="47.9">3</text>
<text x="35.7" y="47.9">2</text>
<text x="101.5" y="46.6">3</text>
<text x="104.8" y="47.6">VIN</text>
<text x="113.4" y="47.6">VOUT</text>
<text x="120.8" y="46.6">2</text>
<text x="194.5" y="42.8">25</text>
<text x="194.5" y="45.4">27</text>
<text x="194.5" y="47.9">29</text>
<text x="197.7" y="44.1">25</text>
<text x="197.7" y="46.6">27</text>
<text x="203.9" y="46.6">28</text>
<text x="203.9" y="44.1">26</text>
<text x="207" y="47.9">30</text>
<text x="207" y="45.4">28</text>
<text x="207" y="42.8">26</text>
<text x="19.7" y="48.9">VIN</text>
<text x="28.3" y="48.9">VOUT</text>
<text x="29.3" y="54">GND</text>
<text x="35.7" y="53">1</text>
<text x="114.4" y="52.7">GND</text>
<text x="120.8" y="51.7">1</text>
<text x="194.5" y="50.4">31</text>
<text x="194.5" y="53">33</text>
<text x="197.7" y="49.2">29</text>
<text x="197.7" y="51.7">31</text>
<text x="203.9" y="51.7">32</text>
<text x="203.9" y="49.2">30</text>
<text x="207" y="53">34</text>
<text x="207" y="50.4">32</text>
<text x="248.8" y="53">3</text>
<text x="252.1" y="54">VIN</text>
<text x="260.7" y="54">VOUT</text>
<text x="268.1" y="53">2</text>
<text x="194.5" y="55.5">35</text>
<text x="194.5" y="58.1">37</text>
<text x="197.7" y="54.3">33</text>
<text x="197.7" y="56.8">35</text>
<text x="197.7" y="59.3">37</text>
<text x="203.9" y="59.3">38</text>
<text x="203.9" y="56.8">36</text>
<text x="203.9" y="54.3">34</text>
<text x="207" y="58.1">38</text>
<text x="207" y="55.5">36</text>
<text x="261.7" y="59.1">GND</text>
<text x="268.1" y="58.1">1</text>
<text x="194.5" y="60.6">39</text>
<text x="197.7" y="61.9">39</text>
<text x="203.9" y="61.9">40</text>
<text x="207" y="60.6">40</text>
<text x="19" y="69.5">1</text>
<text x="21.1" y="70.8">1</text>
<text x="28.4" y="70.8">2</text>
<text x="30.5" y="69.5">2</text>
<text x="102.9" y="68.2">1</text>
<text x="102.9" y="70.8">3</text>
<text x="105" y="69.5">1</text>
<text x="112.2" y="69.5">2</text>
<text x="114.3" y="70.8">4</text>
<text x="114.3" y="68.2">2</text>
<text x="19" y="72">3</text>
<text x="19" y="74.6">5</text>
<text x="19" y="77.1">7</text>
<text x="21.1" y="73.3">3</text>
<text x="21.1" y="75.8">5</text>
<text x="28.4" y="75.8">6</text>
<text x="28.4" y="73.3">4</text>
<text x="30.5" y="77.1">8</text>
<text x="30.5" y="74.6">6</text>
<text x="30.5" y="72">4</text>
<text x="102.9" y="73.3">5</text>
<text x="102.9" y="75.8">7</text>
<text x="105" y="72">3</text>
<text x="105" y="74.6">5</text>
<text x="105" y="77.1">7</text>
<text x="112.2" y="77.1">8</text>
<text x="112.2" y="74.6">6</text>
<text x="112.2" y="72">4</text>
<text x="114.3" y="75.8">8</text>
<text x="114.3" y="73.3">6</text>
<text x="18" y="82.2">11</text>
<text x="19" y="79.7">9</text>
<text x="21.1" y="78.4">7</text>
<text x="21.1" y="80.9">9</text>
<text x="21.1" y="83.5">11</text>
<text x="27.4" y="83.5">12</text>
<text x="27.4" y="80.9">10</text>
<text x="28.4" y="78.4">8</text>
<text x="30.5" y="82.2">12</text>
<text x="30.5" y="79.7">10</text>
<text x="101.8" y="80.9">11</text>
<text x="102.9" y="78.4">9</text>
<text x="105" y="79.7">9</text>
<text x="105" y="82.2">11</text>
<text x="111.2" y="82.2">12</text>
<text x="111.2" y="79.7">10</text>
<text x="114.3" y="80.9">12</text>
<text x="114.3" y="78.4">10</text>
<text x="197" y="88.5">1</text>
<text x="208.2" y="88.5">2</text>
<text x="15.1" y="103.8">3</text>
<text x="18.4" y="104.8">VIN</text>
<text x="27" y="104.8">VOUT</text>
<text x="34.4" y="103.8">2</text>
<text x="98.9" y="102.5">3</text>
<text x="102.2" y="103.5">VIN</text>
<text x="110.8" y="103.5">VOUT</text>
<text x="118.2" y="107.6">1</text>
<text x="118.2" y="102.5">2</text>
<text x="28" y="109.9">GND</text>
<text x="34.4" y="108.9">1</text>
<text x="111.8" y="108.6">GND</text>
</g>
<g font-size="1.8" fill="#00f">
<text x="20.2" y="29.9">613012243121</text>
<text x="104" y="28.6">613012243121</text>
<text x="93.9" y="37.5">100nF</text>
<text x="125.6" y="40.1">100nF</text>
<text x="6.2" y="42.6">100nF</text>
<text x="40.5" y="42.6">100nF</text>
<text x="238.6" y="47.7">100nF</text>
<text x="272.9" y="45.1">100nF</text>
<text x="18.9" y="57.8">PMOD1_LDO</text>
<text x="104" y="56.6">PMOD2_LDO</text>
<text x="196.7" y="65.5">PPPC202LFBN-RC</text>
<text x="251.3" y="62.9">AUX_LDO</text>
<text x="186.6" y="78.2">470uF</text>
<text x="20.2" y="87">613012243121</text>
<text x="104" y="85.8">613012243121</text>
<text x="199.3" y="92.1">1210L150/16WR</text>
<text x="214.5" y="93.4">DSS24</text>
<text x="5" y="97.2">100nF</text>
<text x="27.8" y="99.7">100nF</text>
<text x="88.8" y="97.2">100nF</text>
<text x="111.6" y="98.5">100nF</text>
<text x="186.6" y="98.5">100nF</text>
<text x="17.7" y="113.7">PMOD3_LDO</text>
<text x="101.5" y="112.4">PMOD4_LDO</text>
</g>
<g font-size="1.6" fill="#000080">
<text x="101.5" y="41.3">P2_C1</text>
<text x="16.4" y="42.6">P1_C1</text>
<text x="18.9" y="45.1">U1</text>
<text x="43.1" y="45.1">P1_C2</text>
<text x="104" y="43.9">U2</text>
<text x="128.1" y="42.6">P2_C2</text>
<text x="248.8" y="47.7">AUX_C1</text>
<text x="251.3" y="50.2">U5</text>
<text x="275.5" y="48.9">AUX_C2</text>
<text x="187.8" y="90.9">5V_C2</text>
<text x="15.1" y="98.5">P3_C1</text>
<text x="17.7" y="101">U3</text>
<text x="41.8" y="101">P3_C2</text>
<text x="100.2" y="98.5">P4_C1</text>
<text x="101.5" y="99.7">U4</text>
<text x="125.6" y="99.7">P4_C2</text>
</g>
</svg>
